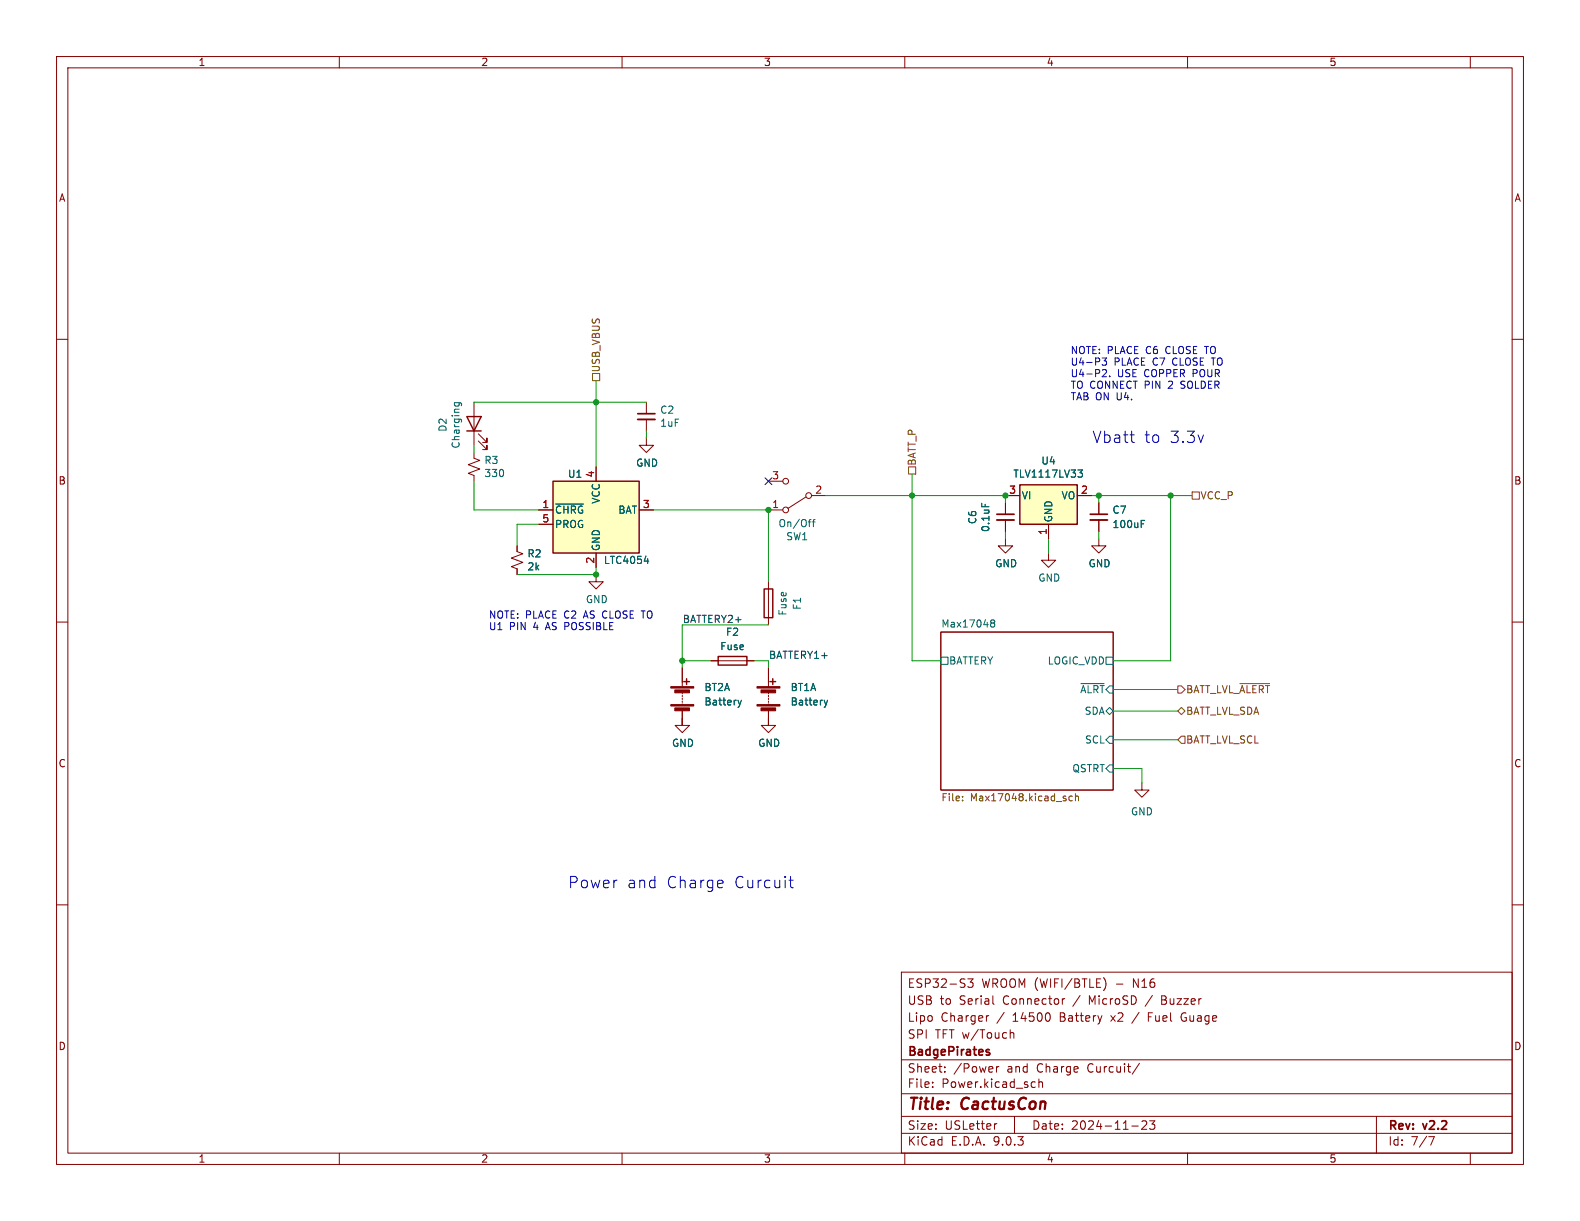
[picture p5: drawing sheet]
<svg xmlns="http://www.w3.org/2000/svg" width="279mm" height="216mm" viewBox="0 0 279 216" stroke-linecap="round" stroke-linejoin="round" font-family="sans-serif">
<g fill="none" stroke="#840000" stroke-width=".18">
<path d="M10 10h259.4v195.9h-259.4zM12 12h255.4v191.9h-255.4zM60 10v2M110 10v2M160 10v2M210 10v2M260 10v2M10 60h2M114.3 77.5v1.2h1.3l-1.3 1.3-1.3-1.3h1.3M114.3 71.1v2.1M114.3 74.2v2M267.4 60h2"/>
<path d="M91.4 96.5v1l1.1 .4-2.1 .8 2.1 .7-2.1 .8 1 .4v1M135.9 90.2h2.5M135.9 85.1h2.5M142.5 87.9l-3.2 2M143.5 87.6h2.5M10 110h2M125.7 116.8h7.6M166.4 111.8h30.4v27.9h-30.4zM267.4 110h2M120.6 127v1.3h1.3l-1.3 1.2-1.2-1.2h1.2M135.9 127v1.3h1.3l-1.3 1.2-1.3-1.2h1.3M10 160h2"/>
<path d="M159.4 171.9h108v32h-108zM171.1 173.1h1l-.5 .6 .4 .1v.6l-.2 .2h-.4l-.3-.2M174.9 179.6l-.3 .1M175.6 177.5l.2 .1M185.6 179.4v.9M188.3 176.6l-.3 .1-.1 .2M195.1 172.9a1.72 1.72 0 0 1 0 2.3M203.1 179.8h.5M203.8 179.1h-.7v1.5M205.4 176.8h.5M205.9 176.1h-.5v1.5h.6M209.1 179.2l-.2 .5v.5l.2 .3"/>
<path d="M267.4 160h2M159.4 197.4h108M159.4 193.4h108M159.4 187.4h108M164.9 192.1v.2M164.9 191.4v.1M167.1 189.4v.2M167.1 188.7v.1M176.2 188.6v1M176.3 198.7l-.3 .1M176.6 188.6l-.2 .1-.2 .2M178.6 182.7l.3-.1 .3 .1 .1 .9"/>
<path d="M179.4 197.4v3M182.6 191.3l.5 .1M183.1 192.2l-.5 .1M183.7 191.4l.2-.1 .4 .1 .1 .9M183.7 190.8v1.5M200.1 199.1h1.2M201.5 188l-1.3 1.9M201.9 198.3l.6-.1 .2 .1 .1 .3-.9 1.1h.9M203.3 198.2h.9l-.5 .6 .4 .1v.6l-.2 .2h-.4l-.2-.2M243.4 197.4v6.5M60 203.9v2M110 203.9v2"/>
<path d="M159.4 200.4h108M160 203.9v2M210 203.9v2M252.6 201h1l-.6 1.5M260 203.9v2"/>
<circle cx="138.9" cy="85.1" r=".51"/>
<circle cx="138.9" cy="90.2" r=".51"/>
<circle cx="143" cy="87.6" r=".51"/>
</g>
<path d="M112.8 73.2h3M174.4 185.9l.6 .4-.2 .3-.4-.1M175 185.6h-.4l-.2 .2" fill="none" stroke="#840000" stroke-width=".3"/>
<g fill="none" stroke="#006464" stroke-width=".18">
<path d="M142.9 92.3h.5M143.3 91.9h.1M143.7 92.3h.4M144.1 91.9l-.3 .1v1.1M166.4 116.2h1.2v1.3h-1.2zM175.2 109.9l.2 .3M175.2 109.9l.2-.3 .4 .1 .1 .2-.2 .3M175.4 110.2h.3M175.4 110.2l-.2 .2M175.7 110.2l.2 .2-.1 .4-.4 .1-.2-.3M195.6 116.2h1.2v1.3h-1.2zM191.2 120.9h4.1"/>
<path d="M195.6 130.8l.6-.6h.6v1.2h-.6zM195.6 125.7l.6-.6 .6 .6-.6 .7zM196.2 135.3h.6v1.2h-.6l-.6-.6z"/>
</g>
<path d="M170.2 141.5v.1M170.2 140.8v.1M189.6 140.8h-.3l-.3 .2 .1 .5h.5M190.2 140.9l.2-.1h.3v.8M190.2 140.3v1.3" fill="none" stroke="#725600" stroke-width=".18"/>
<path d="M127 116.1h5.1v1.5h-5.1z" fill="none" stroke="#840000" stroke-width=".25"/>
<path d="M112.8 74.2h3" fill="none" stroke="#840000" stroke-width=".33"/>
<path d="M97.8 85.1h15.2v12.7h-15.2z" fill="#ffffc2"/>
<path d="M82.5 73.7h2.6l-1.3 2.5zM82.5 76.2h2.6M97.8 85.1h15.2v12.7h-15.2zM135.1 104.1h1.6v5.1h-1.6zM120.9 120.5h1M121.4 120v1M136.1 120.5h1.1M136.7 120v1" fill="none" stroke="#840000" stroke-width=".25"/>
<g fill="none" stroke="#840000" stroke-width=".18">
<path d="M83.8 71.1v7.6M84.6 78l1.5 1.5v-.8v.8h-.8M84.6 76.7l1.5 1.5v-.7v.7h-.8M83.8 80v1l1 .4-2 .8 2 .7-2 .8 1 .4v1M95.2 90.2h2.6M95.2 92.7h2.6M105.4 82.6v2.5M105.4 97.8v2.5M113 90.2h2.6M177.8 95.3v1.2h1.3l-1.3 1.3-1.3-1.3h1.3M185.4 97.8v1.3h1.3l-1.3 1.2-1.3-1.2h1.3M194.3 95.3v1.2h1.3l-1.3 1.3-1.3-1.3h1.3"/>
<path d="M194.3 88.9v2M194.3 91.9v2.1M105.4 101.6v1.3h1.3l-1.3 1.2-1.3-1.2h1.3M120.6 118.1v3.3M135.9 102.9v7.6M135.9 118.1v3.3M120.6 122.4v.3M120.6 122.9v.3M120.6 123.4v.3M120.6 124v.2M120.6 124.5v.2M120.6 125.7v2.6"/>
<path d="M135.9 122.4v.3M135.9 122.9v.3M135.9 123.4v.3M135.9 124v.2M135.9 124.5v.2M135.9 125.7v2.6M201.9 138.4v1.3h1.3l-1.3 1.3-1.2-1.3h1.2"/>
</g>
<g fill="none" stroke="#006464" stroke-width=".18">
<path d="M80.4 71.2h1l.2 .2v.4M80.4 71.2v.4l.1 .2M81.1 71.2l.1 .4-.1 .2M98.3 89.1h4.9M113.9 99.2h.8M114.5 98.8v.8M201.8 92.6h.4M201.8 92h.6M130.5 123.8l.3 .9M130.8 124.7l-.2 .3M131.1 123.8l-.3 .9M145.7 123.8l.3 .9"/>
<path d="M146 124.7l-.1 .3M146.3 123.8l-.3 .9"/>
</g>
<g fill="#840000" stroke="#840000" stroke-width=".18">
<path d="M133.9 121.4h4v.3h-4z"/>
<path d="M133.9 124.6h4v.2h-4z"/>
<path d="M134.6 122h2.6v.5h-2.6z"/>
<path d="M134.6 125.2h2.6v.5h-2.6z"/>
<path d="M118.6 121.4h4.1v.3h-4.1z"/>
<path d="M118.6 124.6h4.1v.2h-4.1z"/>
<path d="M119.3 122h2.6v.5h-2.6z"/>
<path d="M119.3 125.2h2.6v.5h-2.6z"/>
</g>
<path d="M192.8 90.9h3" fill="none" stroke="#840000" stroke-width=".3"/>
<path d="M192.8 91.9h3" fill="none" stroke="#840000" stroke-width=".33"/>
<path d="M180.3 85.7h10.2v7h-10.2z" fill="#ffffc2"/>
<path d="M180.3 85.7h10.2v7h-10.2z" fill="none" stroke="#840000" stroke-width=".25"/>
<g fill="none" stroke="#840000" stroke-width=".18">
<path d="M91.4 96.5v1M95.2 90.2h2.6M95.2 92.7h2.6M105.4 82.6v2.5M105.4 97.8v2.5M113 90.2h2.6M177.8 87.6h2.5M177.8 88.9v2M177.8 91.9v2.1M185.4 92.7v2.6M190.5 87.6h2.5M194.3 88.9v2"/>
<path d="M194.3 91.9v2.1M91.4 100.6v1M120.6 118.1v2.6M125.7 116.8h1.3M132.1 116.8h1.2M135.9 118.1v2.6M120.6 125.7v2.6M135.9 125.7v2.6"/>
</g>
<g fill="none" stroke="#006464" stroke-width=".18">
<path d="M98.3 89.1h4.9M113.9 99.2h.8M114.5 98.8v.8M173.6 89v.6M190.6 83.1h.8l-.4 .5 .3 .1 .1 .4-.2 .3h-.4M201.8 92.6h.4M201.8 92h.6M130.5 123.8l.3 .9M130.8 124.7l-.2 .3M131.1 123.8l-.3 .9M145.7 123.8l.3 .9M146 124.7l-.1 .3"/>
<path d="M146.3 123.8l-.3 .9"/>
</g>
<path d="M176.3 90.9h3" fill="none" stroke="#840000" stroke-width=".3"/>
<path d="M176.3 91.9h3" fill="none" stroke="#840000" stroke-width=".33"/>
<path d="M104.8 66h1.2v1.3h-1.2zM160.7 82.6h1.2v1.2h-1.2zM210.8 87h1.3v1.3h-1.3zM208.3 121.3h.6l.6 .6-.6 .7h-.6zM208.3 125.7l.6-.6 .6 .6-.6 .7zM208.9 130.2h.6v1.2h-.6l-.6-.6zM219.3 120.9h5.2" fill="none" stroke="#725600" stroke-width=".18"/>
<g fill="none" stroke="#009600" stroke-width=".18">
<path d="M83.8 71.1h30.5M83.8 78.7v1.3M105.4 67.3v15.3M114.3 76.2v1.3M83.8 85.1v5.1h11.4M95.2 92.7h-3.8v3.8M115.6 90.2h20.3v12.7M146 87.6h31.8v1.3M161.3 83.8v33h5.1M177.8 94v1.3M185.4 95.3v2.5M193 87.6h17.8"/>
<path d="M194.3 87.6v1.3M194.3 94v1.3M207 87.6v29.2h-10.2M105.4 100.3v1.3h-14M120.6 116.8h5.1M133.3 116.8h2.6v1.3M135.9 110.5h-15.3v7.6M120.6 127v1.3M135.9 127v1.3M196.8 125.7h11.5M196.8 130.8h11.5M196.8 135.9h5.1v2.5"/>
<path d="M196.8 121.9h11.5"/>
</g>
<path d="M135.3 84.5l1.2 1.2M136.5 84.5l-1.2 1.2" fill="none" stroke="#000084" stroke-width=".18"/>
<path d="M195.1 65.3l.5 .1 .1 .3-.8 .9h.8M195.7 63.3l-.4 .5 .3 .1v.6l-.2 .1-.5-.1M196.2 66.5v.1M199.8 76.9h.8M200.4 78.2h.2M139.5 155.6h.8M139.8 155v1.7l.1 .2 .4 .1" fill="none" stroke="#0000c2" stroke-width=".18"/>
<g fill="#009600" stroke="#009600" stroke-width=".18">
<circle cx="120.6" cy="116.8" r=".46"/>
<circle cx="135.9" cy="90.2" r=".46"/>
<circle cx="105.4" cy="71.1" r=".46"/>
<circle cx="105.4" cy="101.6" r=".46"/>
<circle cx="177.8" cy="87.6" r=".46"/>
<circle cx="194.3" cy="87.6" r=".46"/>
<circle cx="207" cy="87.6" r=".46"/>
<circle cx="161.3" cy="87.6" r=".46"/>
</g>
<g font-size="2.8" fill="#0000c2">
<text x="193" y="78.5">Vbatt</text>
<text x="202.3" y="78.5">to</text>
<text x="206.8" y="78.5">3.3v</text>
<text x="100.3" y="157.2">Power</text>
<text x="110.8" y="157.2">and</text>
<text x="117.8" y="157.2">Charge</text>
<text x="129.8" y="157.2">Curcuit</text>
</g>
<g font-size="2.8" fill="#840000">
<text x="160.4" y="196.8">Title:</text>
<text x="170.1" y="196.8">CactusCon</text>
</g>
<g font-size="2.1" fill="#840000">
<text x="160.4" y="177.9">USB</text>
<text x="160.4" y="174.9">ESP32-S3</text>
<text x="166.2" y="177.9">to</text>
<text x="169.7" y="177.9">Serial</text>
<text x="173.6" y="174.9">WROOM (WIFI/BTLE)</text>
<text x="177.5" y="177.9">Connector</text>
<text x="190.1" y="177.9">/</text>
<text x="193" y="177.9">MicroSD</text>
<text x="197.4" y="174.9">-</text>
<text x="200.6" y="174.9">N16</text>
<text x="203.2" y="177.9">/</text>
<text x="206.1" y="177.9">Buzzer</text>
<text x="160.4" y="183.9">SPI</text>
<text x="160.4" y="180.9">Lipo</text>
<text x="165.3" y="183.9">TFT w/Touch</text>
<text x="166.3" y="180.9">Charger</text>
<text x="176.4" y="180.9">/</text>
<text x="179.2" y="180.9">14500</text>
<text x="187.7" y="180.9">Battery</text>
<text x="196.9" y="180.9">x2</text>
<text x="200.8" y="180.9">/</text>
<text x="203.7" y="180.9">Fuel</text>
<text x="209.7" y="180.9">Guage</text>
<text x="160.4" y="189.9">Sheet:</text>
<text x="160.4" y="187.1">BadgePirates</text>
<text x="168.6" y="189.9">/Power</text>
<text x="178.1" y="189.9">and</text>
<text x="183.5" y="189.9">Charge</text>
<text x="192.6" y="189.9">Curcuit/</text>
<text x="160.4" y="192.6">File:</text>
<text x="166.5" y="192.6">Power.kicad_sch</text>
<text x="160.4" y="202.8">KiCad</text>
<text x="160.4" y="200">Size:</text>
<text x="167.1" y="200">USLetter</text>
<text x="168.1" y="202.8">E.D.A.</text>
<text x="175.7" y="202.8">9.0.3</text>
<text x="182.4" y="200">Date:</text>
<text x="189.4" y="200">2024-11-23</text>
<text x="245.4" y="200.2">Rev:</text>
<text x="245.4" y="202.8">Id:</text>
<text x="249.5" y="202.8">7/7</text>
<text x="251.8" y="200.2">v2.2</text>
</g>
<g font-size="1.8" fill="#840000">
<text x="35" y="11.9">1</text>
<text x="85" y="11.9">2</text>
<text x="135" y="11.9">3</text>
<text x="185" y="11.9">4</text>
<text x="235" y="11.9">5</text>
<text x="10.3" y="35.9">A</text>
<text x="267.7" y="35.9">A</text>
<text x="10.3" y="85.9">B</text>
<text x="267.7" y="85.9">B</text>
<text x="10.3" y="135.9">C</text>
<text x="267.7" y="135.9">C</text>
<text x="10.3" y="185.9">D</text>
<text x="267.7" y="185.9">D</text>
<text x="35" y="205.8">1</text>
<text x="85" y="205.8">2</text>
<text x="135" y="205.8">3</text>
<text x="185" y="205.8">4</text>
<text x="235" y="205.8">5</text>
</g>
<g font-size="1.8" fill="#725600">
<text x="106.3" y="65.9" transform="rotate(-90 106.3 65.9)">USB_VBUS</text>
<text x="162.2" y="82.4" transform="rotate(-90 162.2 82.4)">BATT_P</text>
<text x="212.2" y="88.5">VCC_P</text>
<text x="209.7" y="122.8">BATT_LVL_~{ALERT}</text>
<text x="209.7" y="126.6">BATT_LVL_SDA</text>
<text x="209.7" y="131.7">BATT_LVL_SCL</text>
<text x="166.4" y="142">File:</text>
<text x="171.6" y="142">Max17048.kicad_sch</text>
</g>
<g font-size="1.8" fill="#0000c2">
<text x="189.2" y="62.7">NOTE: PLACE C6</text>
<text x="189.2" y="64.7">U4-P3</text>
<text x="197" y="64.7">PLACE C7</text>
<text x="206.4" y="62.7">CLOSE TO</text>
<text x="207.6" y="64.7">CLOSE TO</text>
<text x="189.2" y="66.8">U4-P2.</text>
<text x="189.2" y="68.8">TO CONNECT PIN</text>
<text x="189.2" y="70.9">TAB ON U4.</text>
<text x="197.6" y="66.8">USE COPPER</text>
<text x="206.9" y="68.8">2</text>
<text x="209.3" y="68.8">SOLDER</text>
<text x="211.2" y="66.8">POUR</text>
<text x="86.4" y="109.5">NOTE: PLACE C2</text>
<text x="86.4" y="111.5">U1</text>
<text x="90.1" y="111.5">PIN</text>
<text x="94.4" y="111.5">4</text>
<text x="96.8" y="111.5">AS POSSIBLE</text>
<text x="103.5" y="109.5">AS CLOSE TO</text>
</g>
<g font-size="1.8" fill="#006464">
<text x="79.2" y="76.4" transform="rotate(-90 79.2 76.4)">D2</text>
<text x="116.6" y="73.4">C2</text>
<text x="116.6" y="75.7">1uF</text>
<text x="81.5" y="79.4" transform="rotate(-90 81.5 79.4)">Charging</text>
<text x="85.6" y="82.2">R3</text>
<text x="112.4" y="82.7">GND</text>
<text x="184" y="82.3">U4</text>
<text x="85.6" y="84.6">330</text>
<text x="100.3" y="84.7">U1</text>
<text x="106.3" y="89.2" transform="rotate(-90 106.3 89.2)">VCC</text>
<text x="179.1" y="84.7">TLV1117LV33</text>
<text x="180.6" y="88.5">VI</text>
<text x="187.6" y="88.5">VO</text>
<text x="98" y="91">~{CHRG}</text>
<text x="98" y="93.6">PROG</text>
<text x="109.2" y="91">BAT</text>
<text x="137.6" y="93.4">On/Off</text>
<text x="138.9" y="95.7">SW1</text>
<text x="172.8" y="92.8" transform="rotate(-90 172.8 92.8)">C6</text>
<text x="175.2" y="94.2" transform="rotate(-90 175.2 94.2)">0.1uF</text>
<text x="186.3" y="92.5" transform="rotate(-90 186.3 92.5)">GND</text>
<text x="196.6" y="91">C7</text>
<text x="196.6" y="93.6">100uF</text>
<text x="93.2" y="98.8">R2</text>
<text x="93.2" y="101.1">2k</text>
<text x="106.3" y="97.5" transform="rotate(-90 106.3 97.5)">GND</text>
<text x="106.7" y="99.9">LTC4054</text>
<text x="175.9" y="100.5">GND</text>
<text x="192.4" y="100.5">GND</text>
<text x="103.5" y="106.9">GND</text>
<text x="141.8" y="107.9" transform="rotate(-90 141.8 107.9)">F1</text>
<text x="183.5" y="103">GND</text>
<text x="128.3" y="112.6">F2</text>
<text x="139.3" y="109" transform="rotate(-90 139.3 109)">Fuse</text>
<text x="166.4" y="111">Max17048</text>
<text x="127.3" y="115.2">Fuse</text>
<text x="167.7" y="117.7">BATTERY</text>
<text x="185.2" y="117.7">LOGIC_VDD</text>
<text x="124.5" y="122.4">BT2A</text>
<text x="124.5" y="124.9">Battery</text>
<text x="139.7" y="122.4">BT1A</text>
<text x="139.7" y="124.9">Battery</text>
<text x="190.9" y="122.8">~{ALRT}</text>
<text x="191.7" y="126.6">SDA</text>
<text x="191.8" y="131.7">SCL</text>
<text x="118.7" y="132.3">GND</text>
<text x="134" y="132.3">GND</text>
<text x="189.5" y="136.8">QSTRT</text>
<text x="199.9" y="144.4">GND</text>
</g>
<g font-size="1.8" fill="#a90000">
<text x="95.8" y="89.9">1</text>
<text x="105.2" y="84.5" transform="rotate(-90 105.2 84.5)">4</text>
<text x="113.6" y="89.9">3</text>
<text x="136.5" y="89.9">1</text>
<text x="136.5" y="84.8">3</text>
<text x="144.1" y="87.4">2</text>
<text x="178.4" y="87.4">3</text>
<text x="191.1" y="87.4">2</text>
<text x="95.8" y="92.5">5</text>
<text x="185.2" y="94.7" transform="rotate(-90 185.2 94.7)">1</text>
<text x="105.2" y="99.8" transform="rotate(-90 105.2 99.8)">2</text>
</g>
<g font-size="1.8" fill="#0f0f0f">
<text x="120.6" y="110.2">BATTERY2+</text>
<text x="135.9" y="116.6">BATTERY1+</text>
</g>
</svg>
